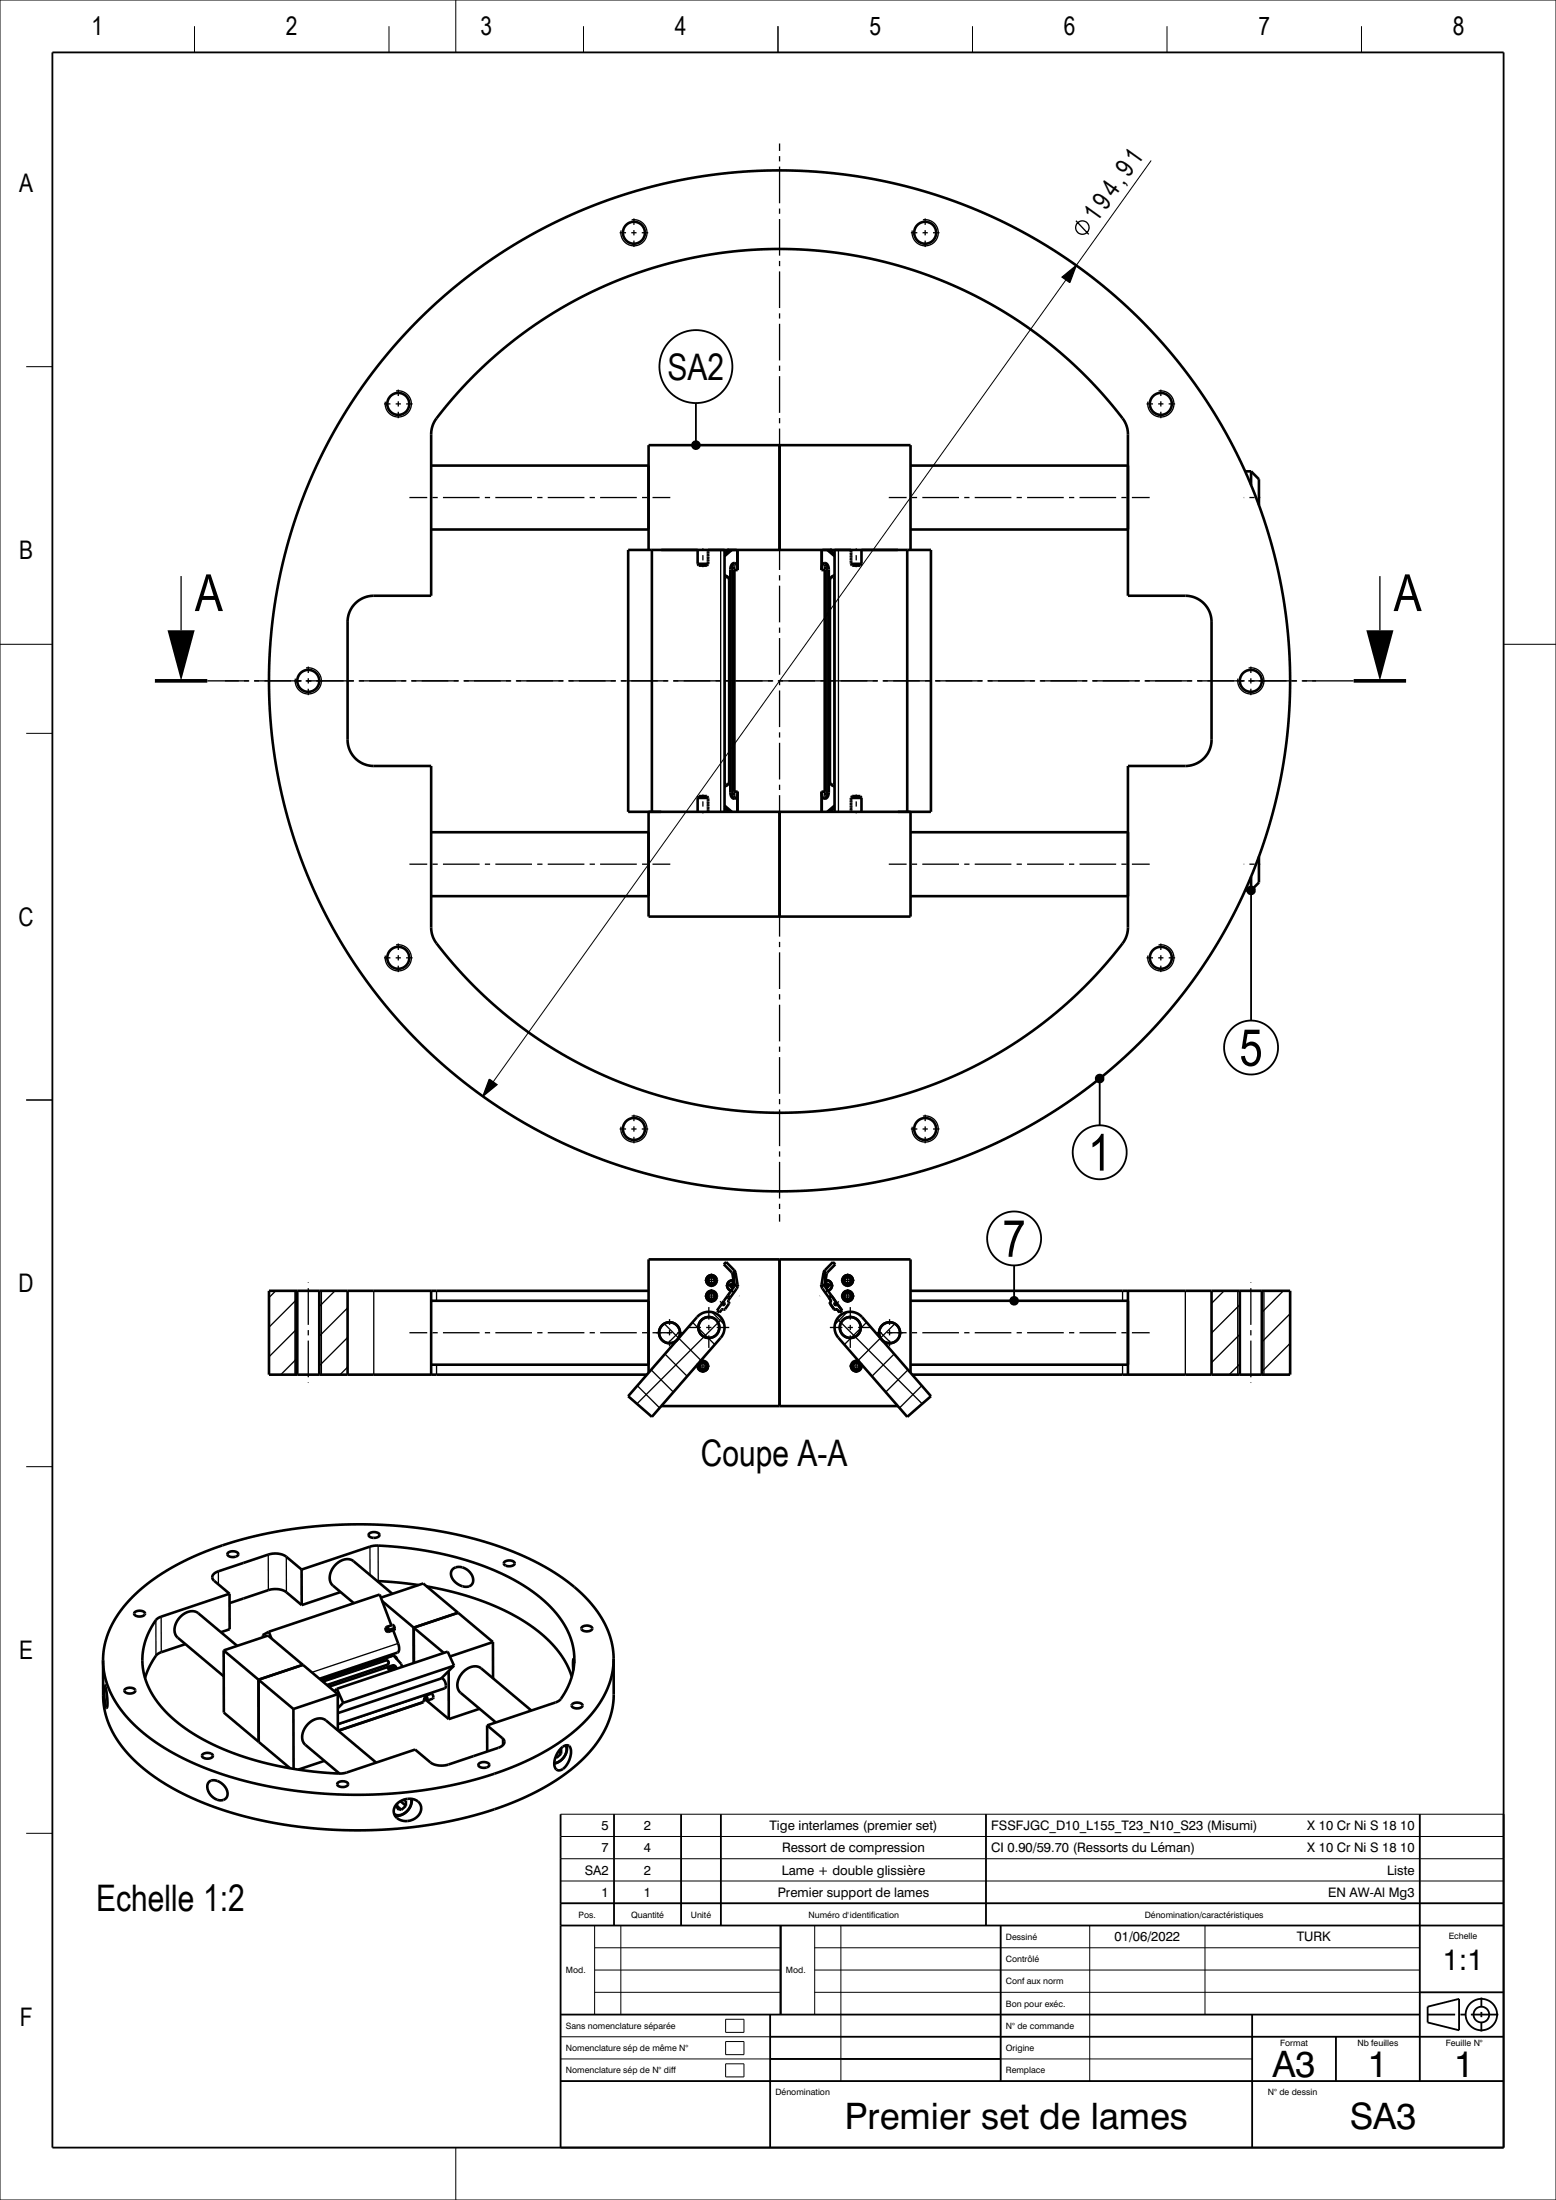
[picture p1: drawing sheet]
<svg xmlns="http://www.w3.org/2000/svg" width="297mm" height="420mm" viewBox="0 0 297 420" stroke-linecap="round" stroke-linejoin="round" font-family="sans-serif">
<g fill="none" stroke="#000" stroke-width=".25">
<path d="M148.8 27.4v1.4M148.8 29.8v1M148.8 31.8v7M148.8 39.8v1M118.3 44.4h1.2M120.5 44.4h1M120.6 42a2.5 2.5 0 0 1 2.9 2.3 2.5 2.5 0 0 1-2.6 2.6 2.5 2.5 0 0 1-2.4-2.9M121 41.7v1.2M121 43.9v1M121 45.9v1.3M122.5 44.4h1.2M148.8 41.8v7"/>
<path d="M148.8 49.8v1M148.8 51.8v7M148.8 59.8v1M173.9 44.4h1.2M176.1 44.4h1M176.2 42a2.5 2.5 0 0 1 2.9 2.3 2.5 2.5 0 0 1-2.7 2.6 2.5 2.5 0 0 1-2.3-2.9M176.6 41.7v1.2M176.6 43.9v1M176.6 45.9v1.3M178.1 44.4h1.2M202.7 52.9l2.7-2.2-1.2 3.3zM205.4 42.1l2.4 2.6"/>
<path d="M73.3 77.1h1.2M75.5 77.1h1M75.6 74.6a2.5 2.5 0 0 1 2.9 2.4 2.5 2.5 0 0 1-2.6 2.6 2.5 2.5 0 0 1-2.3-2.9M76 74.4v1.2M76 76.6v1M76 78.6v1.2M77.5 77.1h1.3M148.8 61.8v7M148.8 69.8v1M148.8 71.8v7M148.8 79.8v1M218.8 77.1h1.3"/>
<path d="M221.1 77.1h1M221.1 74.6a2.5 2.5 0 0 1 3 2.4 2.5 2.5 0 0 1-2.7 2.6 2.5 2.5 0 0 1-2.3-2.9M221.6 74.4v1.2M221.6 76.6v1M221.6 78.6v1.2M223.1 77.1h1.2M78.1 95h3.4M82.5 95h1M84.5 95h7M92.5 95h1M94.5 95h7M102.5 95h1"/>
<path d="M104.5 95h7M112.5 95h1M114.5 95h7M122.5 95h1M124.5 95h3.4M148.8 81.8v7M148.8 89.8v1M148.8 91.8v7M148.8 99.8v1M169.6 95h3.4M174 95h1M176 95h7"/>
<path d="M184 95h1M186 95h7M194 95h1M196 95h7M204 95h1M206 95h7M214 95h1M216 95h3.4M237.4 95h.1M238.5 95h1M240.5 95h.1M34.6 110v10.3"/>
<path d="M134.2 104.7v.3M134.2 106v1M134.2 108v.3M134.9 108h.1M135 107.9h.1M135.1 107.7h.1M135.1 105.5h.1M135.1 106.5h.1M135.1 107.5h.1M135.1 105h.1M135.1 106h.1M135.1 107h.1"/>
<path d="M135.1 105.4h.1M135.1 105.9h.1M135.1 106.4h.1M135.1 106.9h.1M137.6 105v50M138.3 109.7l.3 .1 .3 .3M138.3 110.9h.1M138.4 110.9l.1-.5 .3-.2 .2 .2 .1 .5M138.4 110.9v38.2M138.6 110l-.3 .1M139.1 110.9h.1M139.1 110.9v38.2"/>
<path d="M139.7 107.7v44.5M139.8 107.6v44.7M140.1 108.7h.7M140.2 108v.1M140.6 105v2.8M148.8 101.8v7M148.8 109.8v1M148.8 111.8v7M148.8 119.8v1M156.8 108.7h.7M157 105v2.8M157.4 108v.1"/>
<path d="M157.8 107.6v44.7M157.9 107.7v44.5M158.4 110.9h.1M158.5 110.9l.1-.5 .2-.2 .3 .2 .1 .5M158.5 110.9v38.2M159 110l.3 .1M159.2 110.9h.1M159.2 110.9v38.2M159.3 109.7l-.3 .1-.3 .3M160 105v50M162.4 105.2h.1M162.4 105.7h.1"/>
<path d="M162.4 106.2h.1M162.4 106.7h.1M162.4 107.2h.1M162.4 105.3h.1M162.4 105.8h.1M162.4 106.3h.1M162.4 106.8h.1M162.4 107.3h.1M162.5 107.7h.1M162.5 107.8h.1M162.6 108h.1M163.4 104.7v.3"/>
<path d="M163.4 106v1M163.4 108v.3M263.4 110v10.3M39.6 130h8M48.5 130h9.1M58.3 130h9.3M58.4 127.5a2.5 2.5 0 0 1 2.9 2.3 2.5 2.5 0 0 1-2.6 2.7 2.5 2.5 0 0 1-2.3-2.9M58.8 127.3v1.2M58.8 129.5v1M58.8 131.5v1.2M68.5 130h9.1M78.5 130h9.1"/>
<path d="M88.5 130h9.1M98.5 130h9.1M108.5 130h9.1M118.5 130h9.1M128.5 130h9.1M138.5 130h9.1M148.5 130h9.1M148.8 121.8v7M148.8 129.8v1M148.8 131.8v7M148.8 139.8v1M158.5 130h9.1"/>
<path d="M168.5 130h9.1M178.5 130h9.1M188.5 130h9.1M198.5 130h9.1M208.5 130h9.1M218.5 130h9.1M228.5 130h9.1M238.3 130h9.3M238.3 127.5a2.5 2.5 0 0 1 2.9 2.3 2.5 2.5 0 0 1-2.6 2.7 2.5 2.5 0 0 1-2.3-2.9M238.8 127.3v1.2M238.8 129.5v1M238.8 131.5v1.2"/>
<path d="M248.5 130h9.9M134.2 151.7v.3M134.2 153v1M134.2 155v.3M135 152h.1M135 152.2h.1M135.1 152.2h.1M135.1 152.3h.1M135.1 154.7h.1M135.1 153.7h.1M135.1 154.2h.1M135.1 153.2h.1"/>
<path d="M135.1 152.7h.1M135.1 154.3h.1M135.1 153.3h.1M135.1 152.8h.1M138.3 149.8l.3 .2M138.3 149.1h.1M138.4 149.1l.1 .5 .3 .1 .2-.2 .1-.4M138.9 149.9l-.3 .3h-.3M139.1 149.1h.1M140.1 151.2h.7M140.2 151.8v.2M140.6 152.2v2.8"/>
<path d="M148.8 141.8v7M148.8 149.8v1M148.8 151.8v7M148.8 159.8v1M156.8 151.2h.7M157 152.2v2.8M157.4 151.8v.2M158.4 149.1h.1M158.5 149.1l.1 .5 .2 .1 .3-.2 .1-.4M158.7 149.9l.3 .3h.3M159.2 149.1h.1M159.3 149.8l-.3 .2"/>
<path d="M162.4 154.5h.1M162.4 153.5h.1M162.4 152.5h.1M162.4 155h.1M162.4 154h.1M162.4 153h.1M162.4 154.9h.1M162.4 153.9h.1M162.4 152.9h.1M162.4 152.4h.1M162.5 152.2h.1M162.6 152h.1"/>
<path d="M163.4 151.7v.3M163.4 153v1M163.4 155v.3M78.1 165h3.4M82.5 165h1M84.5 165h7M92.5 165h1M94.5 165h7M102.5 165h1M104.5 165h7M112.5 165h1M114.5 165h7"/>
<path d="M122.5 165h1M124.5 165h3.4M148.8 161.8v7M148.8 169.8v1M148.8 171.8v7M148.8 179.8v1M169.6 165h3.4M174 165h1M176 165h7M184 165h1M186 165h7M194 165h1"/>
<path d="M196 165h7M204 165h1M206 165h7M214 165h1M216 165h3.4M237.4 165h.1M238.5 165h1M240.5 165h.1M73.3 182.9h1.2M75.5 182.9h1M75.6 180.4a2.5 2.5 0 0 1 2.9 2.3 2.5 2.5 0 0 1-2.6 2.7 2.5 2.5 0 0 1-2.3-3M76 180.1v1.3"/>
<path d="M76 182.4v1M76 184.4v1.2M77.5 182.9h1.3M148.8 181.8v7M148.8 189.8v1M148.8 191.8v7M148.8 199.8v1M218.8 182.9h1.3M221.1 182.9h1M221.1 180.4a2.5 2.5 0 0 1 3 2.3 2.5 2.5 0 0 1-2.7 2.7 2.5 2.5 0 0 1-2.3-3M221.6 180.1v1.3M221.6 182.4v1"/>
<path d="M221.6 184.4v1.2M223.1 182.9h1.2M93.4 206l1.5 1.1-2.7 2.2zM118.3 215.5h1.2M120.5 215.5h1M120.6 213.1a2.5 2.5 0 0 1 2.9 2.3 2.5 2.5 0 0 1-2.6 2.6 2.5 2.5 0 0 1-2.4-2.9M121 212.8v1.2M121 215v1M121 217v1.3M122.5 215.5h1.2M148.8 201.8v7M148.8 209.8v1"/>
<path d="M148.8 211.8v7M148.8 219.8v1M173.9 215.5h1.2M176.1 215.5h1M176.2 213.1a2.5 2.5 0 0 1 2.9 2.3 2.5 2.5 0 0 1-2.7 2.6 2.5 2.5 0 0 1-2.3-2.9M176.6 212.8v1.2M176.6 215v1M176.6 217v1.3M178.1 215.5h1.2M148.8 221.8v7M148.8 229.8v1M148.8 231.8v1.4"/>
<path d="M52.6 246.4l-1.3 1.3M56.3 246.4v16M56.7 253.6l-5.4 5.4M56.7 259.3l-3.1 3.1M56.7 248l-5.4 5.4M58.8 244.8v.1M58.8 245.9v7M58.8 253.9v1M58.8 255.9v7M61.3 246.4v16M63.9 246.4l-3 3M66.3 255.3l-5.4 5.4"/>
<path d="M66.3 249.7l-5.4 5.4M71.3 246.4v16M78.1 254.4h3.4M82.5 254.4h1M83.3 246.4v1.9M84.5 254.4h7M92.5 254.4h1M94.5 254.4h7M102.5 254.4h1M104.5 254.4h7M112.5 254.4h1M114.5 254.4h7"/>
<path d="M122.5 254.4h1M124.5 254.4h3.8M126.8 252.7l7 7M126.9 258.5l4.3 4.2M127.8 251.8v1.1M127.8 253.9v1M127.8 255.9v1.1M129.3 254.4h1.1M129.8 254.1l-2.3 2.3M131.4 253.4h2.4M132.2 252.4l4.2 4.3M134.2 259.5v2.6"/>
<path d="M134.5 244.4h2.6M134.5 247.4h2.6M134.8 253.4h1M135.3 249.5v2.4M135.3 252.9v1M135.3 254.9v2.4M135.8 243.1v2.6M135.8 246.1v2.6M135.9 250.5l2.3 2.3M136.4 244.7h.2M136.4 247.7h.2M136.4 244.5h.4"/>
<path d="M136.4 247.5h.4M136.7 244.2h.1M136.7 247.2h.1M136.8 253.4h2.4M137.4 248.4l.9 .7M137.8 251.8l-16.2 16.2M137.9 249.1h.1M138.2 248.7l-.3 .4M138.5 245.4h2.6M138.6 245.6h.1M138.7 247.6l.4 .5M139.5 246.2l.8 .6"/>
<path d="M139.8 243.1l.3 .3M139.8 244.1v2.6M141.1 247.4h.1M148.8 244.8v.1M148.8 245.9v7M148.8 253.9v1M148.8 255.9v7M156.5 245.4h2.6M156.5 247.4h.1M157.5 243.8l.2 .2M157.8 244.1v2.6M158.1 246.2l-.8 .6"/>
<path d="M158.4 253.4h2.4M159 245.6h-.1M159.4 248.7l.3 .4M159.8 251.8l16.2 16.2M160.1 248.5l-.8 .6M160.5 244.4h2.6M160.5 247.4h2.6M160.8 244.5h.4M160.8 247.5h.4M160.9 244.2h.1M160.9 247.2h.1M161 244.7h.2"/>
<path d="M161 247.7h.2M161.7 250.5l-2.3 2.3M161.8 253.4h1M161.8 243.1v2.6M161.8 246.1v2.6M162.3 249.5v2.4M162.3 252.9v1M162.3 254.9v2.4M163.4 259.5v2.6M163.8 253.4h2.4M165.4 252.4l-4.2 4.3M167.2 254.4h1.1"/>
<path d="M167.8 254.1l2.3 2.3M169.3 254.4h3.7M169.8 251.8v1.1M169.8 253.9v1M169.8 255.9v1.1M170.7 258.5l-4.3 4.2M170.8 252.7l-7 7M174 254.4h1M176 254.4h7M184 254.4h1M186 254.4h7M194 254.4h1"/>
<path d="M196 254.4h7M204 254.4h1M206 254.4h7M214 254.4h1M214.3 246.4v1.9M216 254.4h3.4M226.3 246.4v16M233.6 246.4l-2.3 2.4M236.3 246.4v16M236.7 254.7l-5.4 5.4M236.7 249.1l-5.4 5.4M238.8 244.8v.1"/>
<path d="M238.8 245.9v7M238.8 253.9v1M238.8 255.9v7M241.3 246.4v16M245 246.4l-4.1 4.1M246.3 250.8l-5.4 5.4M246.3 256.5l-5.4 5.4M58.8 263.9v.1M66.3 261l-1.4 1.4M83.3 260.5v1.9M121.6 264.5l4.3 4.3M124.3 261.5l4.2 4.3"/>
<path d="M132.9 260.8h2.6M134.7 260.6h.3M135 260.8h.2M135.1 261h.1M148.8 263.9v.1M162.1 260.8h2.6M162.4 260.8h.4M162.5 260.6h.1M162.6 261h.3M173.3 261.5l-4.2 4.3M175.9 264.5l-4.2 4.3M214.3 260.5v1.9"/>
<path d="M236.7 260.4l-2.1 2M238.8 263.9v.1M246.3 262.1l-.4 .3M41.7 300v2.5M51.2 296.8v6.8M54.6 297.2l.1 6.8M70.6 295.3v5.4M72.2 295.1v6.8M29.7 309.3l.1 6.8M30.8 308.6v6.8M73.6 316.9a.57 .57 0 0 1 .6 .4 .57 .57 0 0 1-.3 .7M73.6 316.9v.1"/>
<path d="M73.6 316.9l-12.1 4M73.6 317l.1 .1M73.6 317l-12 4M73.7 317h-.1M73.7 317.1l.4 .2-.2 .4M73.7 317.1l-12 4M73.9 318l-11.4 3.8M73.9 317.8v.2M73.9 317.8l-11.5 3.9M73.9 317.7v.1M73.9 317.7l-11.6 3.9M73.9 317.8h.1"/>
<path d="M74.1 311.2v.1M74.1 311.3l.1 .1M74.2 311.3h.1M74.3 311.2h.1M74.3 311.2l.1 .1M74.4 311.2h.1M74.5 311.1l.1 .1M74.5 311.2l.1 .1M74.5 318.5l.1 .1M74.5 318.6l.1 .1M74.7 311.1h.1M74.7 318.6h.1"/>
<path d="M74.7 311l.1 .1M74.7 311.1l.1 .1M74.7 318.5h.1M74.8 318.5l.1 .1M74.9 311v.1M74.9 318.5h.1M74.9 310.9l.1 .1M74.9 311l.1 .1M75 318.4v.1M75 318.5l.1 .1M75.1 311h.1M75.1 318.4l.1 .1"/>
<path d="M75.1 310.9l.1 .1M75.1 310.9l.2 .1M75.2 318.3l.1 .1M75.2 318.4l.1 .1M75.3 310.9h.1M75.3 318.3l.1 .1M75.4 318.3l.1 .1M76 313.7l-16.5 5.6M81.1 324v.1M81.1 324.1l.1 .1M81.2 324v.1M81.3 323.6l-16.8 5.7"/>
<path d="M95.9 331.8v1.5"/>
<circle cx="206.6" cy="43.4" r="1.28"/>
</g>
<g fill="none" stroke="#000" stroke-width=".5">
<path d="M90.6 71.6l3.1-2.9 3-2.6 3.6-2.8 3.7-2.5 3.6-2.3 3.5-1.9 3.9-1.8 4.1-1.7 4-1.5 4.1-1.2 4.6-1.1 4.7-.8 4.7-.6 4-.3 4.5-.1 4 .2 3.7 .3 4.5 .6 3.9 .7 4.6 1.1 4.3 1.3 4.3 1.5 4.1 1.8 3.6 1.8 3.7 2 3.4 2.1 3.7 2.6 3.8 2.9 3 2.6 3.2 3.1 2.6 2.8 3.1 3.6a6.7 6.7 0 0 1 2.1 4.4v30.8h11a5 5 0 0 1 5 5l-.1 22.6a5 5 0 0 1-4.9 4.9h-11v30.9a6.5 6.5 0 0 1-2.1 4.4l-3.3 3.8-3.3 3.5-3.3 3-3.4 2.9-3 2.3-3.9 2.6-4.1 2.4-4 2.1-4.1 1.9-4.7 1.8-4.3 1.4-4.3 1.1-4.4 .9-4.7 .7-4.7 .4-4.3 .1-4.7-.1-5-.4-4.2-.5-4.7-.9-4.8-1.3-4.6-1.4-3.9-1.5-4.2-1.9-4-2-3.9-2.3-4.1-2.7-3.6-2.7-3.5-2.9-3.4-3.3-3.2-3.2-3-3.6a7 7 0 0 1-2.3-4.6v-30.9h-11a5 5 0 0 1-5-5v-22.6a5 5 0 0 1 5-4.9h11v-30.8a6.5 6.5 0 0 1 2.1-4.4l3.1-3.7zM82.3 88.9h41.5M148.8 85v20M173.8 88.9h41.5M237.7 90h1.1M238.8 90l1.5 1.5v4.9M238.8 90v2.6M82.3 101.1h41.5M119.9 105h57.8v50h-57.8zM123.8 105v-20h50v20M124.4 105v50M133.2 107.6l.2 .4h1.6v-.1"/>
<path d="M133.2 107.6h2M133.2 105v2.6M135.1 105h.1M135.1 105v.4M135.1 105.4v.1M135.1 105.5v.4M135.1 105.9v.1M135.1 106v.4M135.1 106.4v.1M135.1 106.5v.4M135.1 106.9v.1M135.1 107v.4"/>
<path d="M135.1 107.4v.1M135.1 107.5l.1 .1M135.2 105.4h.1M135.2 105.9h.1M135.2 106.4h.1M135.2 106.9h.1M135.2 107.4h.1M135.2 107.6l-.3 .4M135.2 105v.1M135.2 105.5v.1M135.2 106v.1M135.2 106.5v.1"/>
<path d="M135.2 107v.1M135.2 107.5v.1M138.3 105v50M138.6 110a.78 .78 0 0 1 .6 .9v38.2a.78 .78 0 0 1-.6 .9M139.2 105l-.9 .7M139.7 105l-1.4 1.2M139.9 107.6a1.06 1.06 0 0 1 .2 1.1v42.5a1.06 1.06 0 0 1-.2 1.2M140.8 108.8a.94 .94 0 0 0-.8-1.3l-.4 .4-.2 .8v42.5a.99 .99 0 0 0 .9 1.3l.4-.6 .1-.8M140.8 105v3.8h-.7M156.8 105v3.8h.7M156.8 108.7a.87 .87 0 0 1 .8-1.2l.4 .3 .2 .9v42.5a1.04 1.04 0 0 1-.8 1.3l-.4-.3-.2-1M157.7 107.6a1.06 1.06 0 0 0-.2 1.1v42.5a1.07 1.07 0 0 0 .2 1.2"/>
<path d="M157.9 105l1.4 1.2M158.4 105l.9 .7M159 110a.78 .78 0 0 0-.6 .9v38.2a.78 .78 0 0 0 .6 .9M159.3 105v50M162.4 105v2.6M162.4 107.6l.1 .2M162.4 105.1v.3M162.4 105.6v.3M162.4 106.1v.3M162.4 106.6v.3M162.4 107.1v.3M162.4 107.6h.1"/>
<path d="M162.4 107.6h2M162.5 107.8l.1 .1M164.4 105v2.6M164.4 107.6l-.2 .4h-1.6l-.1-.2M173.2 105v50M173.8 101.1h41.5M82.3 158.9h41.5M123.8 155v20h50v-20M133.2 152.3h1.9M133.2 152.3l.2-.3h1.6l.1 .3M133.2 152.3v2.7M135 152.1l.2 .2"/>
<path d="M135.1 152.7v.1M135.1 152.8v.4M135.1 153.2v.1M135.1 153.3v.4M135.1 153.7v.1M135.1 153.8v.4M135.1 154.2v.1M135.1 154.3v.4M135.1 154.7v.1M135.1 154.8l.1 .2M135.1 152.3v.4M135.2 154.1v.1"/>
<path d="M135.2 154.6v.1M135.2 153.6v.1M135.2 153.1v.1M135.2 152.6v.1M135.2 152.3v.1M135.2 154.8v.1M135.2 154.3v.1M135.2 153.8v.1M135.2 153.3v.1M135.2 152.8v.1M138.3 153.8l1.4 1.2M138.3 154.2l.9 .8"/>
<path d="M140.1 151.1h.7v3.9M148.8 155v20M157.5 151.1h-.7v3.9M159.3 154.2l-.9 .8M159.3 153.8l-1.4 1.2M162.4 152.3h2M162.4 152.3l.1 2.7M162.4 152.4v.2M162.4 152.9v.2M162.4 153.4v.2M162.4 153.9v.2M162.4 154.4v.2"/>
<path d="M162.4 154.9v.1M162.6 152h1.6l.2 .3M162.6 152v.1M162.6 152l-.2 .3M162.7 152h-.1M164.4 152.3v2.7M173.8 158.9h41.5M82.3 171.1h41.5M173.8 171.1h41.5M237.7 170h1.1M238.8 167.4v2.6M240.3 163.5v5l-1.5 1.5"/>
<path d="M56.7 246.4v16M60.9 246.4v16M66.3 246.4v16M82.3 246.4v16M82.3 248.3h41.5M123.8 246.4h-72.5v16h72.2M133.2 251.3a3 3 0 0 1 4.1-.1 3 3 0 0 1 .3 4.2l-13.2 15.1-4.5-4zM136.3 244.7h.3M136.3 247.7h.3M136.4 244.4a.6 .6 0 0 0-.8-.5 .6 .6 0 0 0-.2 .9 .6 .6 0 0 0 .9-.1M136.4 247.4a.6 .6 0 0 0-.8-.5 .6 .6 0 0 0-.2 .9 .6 .6 0 0 0 .9-.1M136.4 244.4h.4"/>
<path d="M136.4 247.4h.4M136.4 244.4l-.1 .3M136.4 247.4l-.1 .3M136.6 244.4a.8 .8 0 0 0-1.1-.7 .8 .8 0 0 0-.2 1.3 .8 .8 0 0 0 1.3-.3M136.6 247.4a.8 .8 0 0 0-1.1-.7 .8 .8 0 0 0-.2 1.3 .8 .8 0 0 0 1.3-.3M136.6 244.4h.1M136.6 247.4h.1M136.7 244.2l-.1 .2M136.7 247.2l-.1 .2M136.7 244.2h.1M136.7 247.2h.1M136.7 244.2l.1 .1"/>
<path d="M136.7 247.2l.1 .1M136.8 247.2a1 1 0 0 0-1.6-.6 1 1 0 0 0 0 1.7 1 1 0 0 0 1.6-.6M136.8 244.2a1 1 0 0 0-1.6-.6 1 1 0 0 0 0 1.7 1 1 0 0 0 1.6-.6M136.8 244.3a1 1 0 0 0-1.6-.7 1 1 0 0 0 .1 1.7 1 1 0 0 0 1.5-.8M136.8 247.3a1 1 0 0 0-1.6-.7 1 1 0 0 0 .1 1.7 1 1 0 0 0 1.5-.8M136.8 244.3v.1M136.8 247.3v.1M136.8 244.5l-.1-.1-.1 .3M136.8 247.5l-.1-.1-.1 .3M136.8 244.4v.1M136.8 247.4v.1M137.6 249.2h.1"/>
<path d="M138.2 248.4l.1 .6-.2 .1-.5 .1M138.9 247.4l-2 2.8 .5 .4 .4-.6 .6-.1 .7-1-.1-.7 .4-.5M138.9 247.4l.5 .3M140.1 245.6l-1.2 1.8M140.1 245.2l.7 .4M140.1 245.2l.1 .2M140.1 242.5l.3 .5 .4 2.3M140.1 242.5v2.7M140.1 242.5l-1.5-1.6-.4 .5 1.5 1.5 .4 2.3M140.2 245.4l-.4-.3-.4 .2-.6-.1 .5-.6 .7-.1a1 1 0 0 0-1.2 .7 1 1 0 0 0 .8 1.2l-.7-.4-.1-.8 .6 .2 .2 .4 .5-.2M140.2 245.4l-.1 .2M140.8 245.6l-1.4 2.1"/>
<path d="M140.8 245.3v.3M140.8 245.3v.1M148.8 240.4v28M156.8 245.6l1.4 2.1M157.4 245.4l.4-.3 .4 .2 .6-.1-.5-.6-.7-.1a1 1 0 0 1 1.2 .7 1 1 0 0 1-.8 1.2l.6-.4 .2-.8-.6 .2-.3 .4-.4-.2M157.4 245.4l.1 .2M157.5 242.5l-.3 .5-.4 2.6M157.5 242.5v2.7M157.5 242.5l1.5-1.6 .4 .5-1.5 1.5-.4 2.3M157.5 245.2l-.7 .4M157.5 245.2l-.1 .2M157.5 245.6l1.2 1.8"/>
<path d="M158.2 247.7l.4 .5M158.4 248.8h.1M158.4 248.7v.1M158.4 248.7h.1M158.4 248.9h.1M158.5 248.9h.1M158.5 248.6l-.1 .1M158.5 248.9l.7 1M158.5 248.6h.1M158.5 248.6v.3M158.6 248.2l-.1 .4M158.6 248.2v.1"/>
<path d="M158.6 248.3h.1M158.6 248.3v.1M158.6 248.4l-.1 .2M158.6 248.4h.1M158.7 247.4l-.5 .3M158.7 247.4l.7 1M159.2 249.9l.3 .1M159.2 249.9l.1 .1M159.2 249.9v.1M159.2 250h.1M159.3 248.9h.1M159.3 248.9v.1"/>
<path d="M159.3 249h.1M159.3 250h.1M159.3 249v.1M159.3 248.8h.1M159.3 248.8v.1M159.3 249.1h.1M159.3 248.7v.1M159.4 249.1h.1M159.4 250h.1M159.4 248.7l-.1 .2 .1 .2h.3M159.4 248.7h.1M159.4 248.4v.3"/>
<path d="M159.4 248.4h.1M159.5 248.4h.1M159.5 249.1h.1M159.5 248.4v.1M159.5 248.6l-.2 .1M159.5 248.6h.1M159.5 250h.1M159.5 248.5h.1M159.5 248.5v.1M159.5 249.1l.1 .1M159.5 248.4l.5 .8M159.5 250h-.1"/>
<path d="M159.5 250l.4 .1M159.6 249.1v.1M159.6 250h-.1M159.6 249.1h.1M159.6 249.9l.1 .1M159.6 249.9v.1M159.7 249.1l.3 .1M159.7 249.1h-.1M159.7 249.1h.1M159.7 250h.1M159.8 250h.1M159.8 249.1h-.1"/>
<path d="M159.8 249.1h.1M159.9 250v.1M159.9 249.1h.1M159.9 249.1l.1 .1M160 249.2h.1M160 249.2l.7 1-.5 .4-.3-.5M160.1 251.4a3 3 0 0 1 4.5 .1l13.1 15-4.5 4-13.2-15.1a3 3 0 0 1 .1-4zM160.8 244.4h.4M160.8 244.4v.1M160.8 247.4v.1M160.8 247.4h.4M160.8 244.3l.1-.1 .1 .2a.8 .8 0 0 1 1.1-.7 .8 .8 0 0 1 .2 1.3 .8 .8 0 0 1-1.3-.3"/>
<path d="M160.8 244.3a1 1 0 0 1 1.6-.7 1 1 0 0 1-.1 1.7 1 1 0 0 1-1.5-.8M160.8 247.3a1 1 0 0 1 1.6-.7 1 1 0 0 1-.1 1.7 1 1 0 0 1-1.5-.8M160.8 244.3v.1M160.8 247.3v.1M160.8 244.5l.2 .2M160.8 247.5l.2 .2M160.9 247.2l-.1 .1M160.9 247.2h.1M160.9 247.2l.1 .2a.8 .8 0 0 1 1.1-.7 .8 .8 0 0 1 .2 1.3 .8 .8 0 0 1-1.3-.3M161 244.7h.3M161 247.7h.3M161.2 244.4a.6 .6 0 0 1 .8-.5 .6 .6 0 0 1 .2 1 .6 .6 0 0 1-.9-.2"/>
<path d="M161.2 247.4a.6 .6 0 0 1 .8-.5 .6 .6 0 0 1 .2 1 .6 .6 0 0 1-.9-.2M161.2 244.4l.1 .3M161.2 247.4l.1 .3M167.8 254.4a2 2 0 0 1 2.6-1.9 2 2 0 0 1 1.1 3 2 2 0 0 1-3.2 .3M167.8 254.4l.1 .8 .4 .5M173.8 246.4h72.5v16h-72.2M173.8 248.3h41.5M215.3 246.4v16M231.3 246.4v16M236.7 246.4v16M240.9 246.4v16M82.3 260.5h41.5"/>
<path d="M123.8 262.1v-21.7h50v21.7M126.2 268.4h45.2M133.6 260a1 1 0 0 1 1-.1 1 1 0 0 1 .6 .9M134.7 260.5a.6 .6 0 0 0-1-.1 .6 .6 0 0 0 .2 1 .6 .6 0 0 0 .9-.6M134.7 260.5v.1M134.7 260.5h.2M134.7 260.6l.1 .2M134.8 260.8h.4M134.8 260.8h.1M134.9 260.5a.8 .8 0 0 0-1.3-.3 .8 .8 0 0 0 .2 1.3 .8 .8 0 0 0 1.2-.7l.1 .2M134.9 260.5l.2 .3M135.1 260.8h.1"/>
<path d="M135.1 261a1 1 0 0 1-1.3 .7 1 1 0 0 1-.5-1.4 1 1 0 0 0 .5 1.4 1 1 0 0 0 1.3-.7M135.2 260.8l-.1 .2M162.4 260.8v.1M162.4 260.8h.4M162.4 260.9l.1-.1 .2 .2M162.4 260.6v.2M162.5 260.5a1 1 0 0 0 .8 1.3 1 1 0 0 0 1.1-1M162.5 260.6h-.1M162.5 260.5v.1M162.5 260.6l.1 .2M162.6 260.8h.1M162.6 260.8a.8 .8 0 0 1 1.2-.7 .8 .8 0 0 1 .2 1.3 .8 .8 0 0 1-1.3-.4"/>
<path d="M162.7 261h.2M162.8 260.8a.6 .6 0 0 1 .9-.6 .6 .6 0 0 1 .2 1 .6 .6 0 0 1-1-.2M162.8 260.8l.1 .2M164 260a1 1 0 0 0-1.6 .6M164.3 260.3a1 1 0 0 1-.6 1.5 1 1 0 0 1-1.3-.9M173.8 260.5h41.5M43.5 296.4a1.29 1.29 0 0 1 2 .3 1.26 1.26 0 0 1-2.1 0zM57.6 299.6l13-4.3a19.3 19.3 0 0 1 5.4 0l4.2 .6 4 .7 3.8 1 3.8 1.2 3.6 1.5 2.9 1.4 2.8 1.7 2.6 2.1 2 2 1.7 2.2 1.1 2 .8 2.4 .3 2.2-.1 2.4-.6 2.2-1.1 2.2a3.8 3.8 0 0 1-1.8 1.9l-13 4.4M57.6 299.6l-3-2.4a4 4 0 0 0-3.4-.4l-9.5 3.2a1.13 1.13 0 0 0-1.1 1.5l3.2 2.8M57.6 299.6v6.8M70.5 292.8a1.38 1.38 0 0 1 1.9 .2 1.24 1.24 0 0 1-2.1 0zM86.4 299.6a2.52 2.52 0 0 1 2.8 .1 2.52 2.52 0 0 1 1 2.6 1.79 1.79 0 0 1-2.6 .3 2.19 2.19 0 0 1-1.3-2.9z"/>
<path d="M96.3 298.2a1.37 1.37 0 0 1 1.9 .3 1.25 1.25 0 0 1-2-.1zM25.7 307.8a1.37 1.37 0 0 1 2 .3 1.25 1.25 0 0 1-2.1-.1zM35.4 313.9l-4.6 1.5a4.1 4.1 0 0 0-2 2.2l-1.1 2.7M42.7 315.1l8.5-2.9 13.3 11.2M42.7 315.1v11.9l6.7 5.5M42.7 315.1l13.3 11.2M43.8 304.3l-13 4.3a4.5 4.5 0 0 0-2.1 2.3l-.9 2.1-.5 2.5-.1 2.2 .4 2.4 .9 2.2 1.3 2.3 1.8 2.2 2.3 2 2.9 2.2 2.8 1.5 2.9 1.4 3.7 1.4 3.9 1.1 4.1 1 4.1 .6 4.2 .5a10.7 10.7 0 0 0 3.7-.1l13-4.4 2.9 2.5a4 4 0 0 0 3.5 .4l9.5-3.2a1.13 1.13 0 0 0 1.1-1.5l-3.2-2.8M43.8 304.3v6.7l-1.6 .6M43.8 306.1l7.4-2.5a4 4 0 0 1 3.5 .4l2.9 2.4M45.3 314.2l-7.5-6.2a2.85 2.85 0 0 0-3.9 1.3 2.55 2.55 0 0 0 0 3.4l8.8 7.3M51.3 311.5l-1.2 .7 .2 .3M51.3 311.5l.5 1.3"/>
<path d="M57.8 317.8l-8.5 2.9 .1 11.8M65 303.9l-7.4 2.5M72 301.8l3.7 .3 4.2 .5M72.3 316.7v.3M72.7 305l8.1-2.7 6.6 5.6M73 305.7l11.7 9.9M73.6 310.8v.4l.3 .3M73.6 310.8h.2l.2 .4M73.7 317a.44 .44 0 0 1 .5 .3 .44 .44 0 0 1-.3 .5M73.8 310.6l1.2-.4 .2 .3 .1 .4M73.8 310.6l.3 .2 .1 .5M73.8 310.6l-.2 .2"/>
<path d="M73.9 318.3l.2 .2M73.9 311.5h.2M74 311.3h.1M74 311.2l-.3-.4v.4l.2 .2 .1-.1M74 311.2l.2 .1M74 311.3l-.1 .2M74 311.2l.1 .1M74 311.3l.2 .1M74.1 318.2l.2 .6M74.1 318.2l.2 .5 .1-.1M74.1 311.3h.1M74.2 311.4l-.1 .1"/>
<path d="M74.2 311.3h.1M74.3 318.2l.2 .3M74.3 311.3l-.1 .1M74.3 311.3h.1M74.3 318.1l.2 .4M74.3 311.2h.1M74.3 318.8l.3 .1M74.4 311.2l-.2 .1M74.4 311.2h.1M74.4 318.6h.1M74.5 311.2h.1M74.5 318.5l.1 .1"/>
<path d="M74.5 318.6l-.2 .2M74.5 318.6h.1M74.5 318.6l.2 .1M74.5 311.2l-.1 .1-.2-.1M74.5 318.1l.2 .5M74.5 318.9h.1M74.5 311.1v.1M74.6 318.6h-.1M74.7 311.1h.1M74.7 318.7l-.1 .2M74.7 318.6h-.1M74.7 311.1l-.2 .1"/>
<path d="M74.7 310.3l-2.2-5.9-21.2 7.1M74.7 318.5l.1 .1M74.7 318.5h.1M74.7 318.5v.1M74.8 311.1h-.1M74.8 318.6l-.1 .1M74.8 318.5l-.1 .1M74.8 311.1l-.1-.1-.3 .2M74.8 311.1h.1M74.8 318a.62 .62 0 0 1 .7 .6M74.9 311v.1M74.9 304.3l-7.4-6.3a2.95 2.95 0 0 0-4.1 1.5 2.49 2.49 0 0 0 .1 3.2l4 3.4"/>
<path d="M74.9 318l-12.1 4M74.9 311.1h.1M74.9 311.1h-.2M74.9 317.9a.61 .61 0 0 1 .8 .7M74.9 317.9v.1M74.9 311h.1M75 311h-.1M75 318.5l-.2 .1M75 318.5v.1M75 318.4v.1M75.1 318.6h.1M75 318.5v-.1l-.2 .1"/>
<path d="M75 311.2l1 2.5a1.46 1.46 0 0 1-.1 1.8l-14.9 5M75.1 318.5h.1M75.1 310.9l.1 .1M75.1 316l-13.9 4.7M75.1 316l-.1 .1M75.1 316l1.5 1.7 .2 .5M75.1 311l-.2 .1M75.1 318.4h.1M75.1 310.9v.1M75.1 318.3v.2M75.2 311h-.1M75.1 318.3h.1"/>
<path d="M75.2 310.9h-.1M75.2 318.4l-.1 .2M75.2 318.4h-.1M75.3 310.9h.1M75.3 316.3l.3 .1 .2 .4M75.3 310.9l-.1 .1M75.3 310.8l-.5 .3M75.3 310.9l-.1 .3-1.1 .3M75.4 318.4h.1M75.4 318.4h-.2M75.4 318.3v.1M75.5 318.3h-.3"/>
<path d="M75.5 318.5l-.9 .4M81.4 302.9l5.1 1.1 4.8 1.4 4.4 1.8 4.2 2.2 3.2 2.4 2.8 2.6 2 2.9 1.2 2.8M85.6 319l.1 9.2M86.7 318l-2.5 2.4M86.7 318l-21.2 7.1M86.7 318l-1.2-2.7-21.2 7.1M87.4 307.9l-8.4 2.8v6.8M87.4 307.9l6.7 5.6M94.1 313.5v6.9M94.1 313.5l-8.2 2.7M109.6 317.5l-.1-.8-.1 2.2M111.1 310.6a1.29 1.29 0 0 1 2 .3 1.26 1.26 0 0 1-2.1 0z"/>
<path d="M117.1 316.7l-.2 2.4-.6 2.5-1.2 2.5-1.7 2.5-2.1 2.4-2.4 2.1-2.8 2-3.2 1.9-3.5 1.7-3.6 1.4-3.7 1.2-4.7 1.3-4.7 .9-4.3 .6-4.5 .4-5 .1h-4.7l-4.5-.3-4.8-.6-4.3-.8-4.1-1-4.6-1.3-4-1.6-3.7-1.7-3.4-2-2.8-2-2.5-2.1-2-2.3-1.7-2.4-1.2-2.5-.7-2.5-.2-2.5M117.1 316.7l-.2-2.7-.8-2.6-1.1-2.3-1.7-2.3-2-2.3-2.5-2.2-3-2.1-3-1.7-3.5-1.7-3.9-1.5-4-1.3-4.5-1.1-4.3-.8-4.8-.6-4.7-.4-5-.1-4.5 .1-4.7 .4-4.9 .7-4.4 .9-4.8 1.2-3.8 1.2-4 1.6-3.1 1.6-3.2 1.9-2.8 2-2.5 2.1-2 2.3-1.7 2.5-1.1 2.5-.7 2.5-.2 2.5M117.1 316.7v8.2l-.5 2.4-.8 2.3-1.6 2.7-2.1 2.7-2.6 2.4-2.9 2.2-3.8 2.3-4 1.8-4.4 1.7-4.9 1.5-5.6 1.2-4.8 .7-5.7 .5-4.9 .1-5.8-.1-5.2-.5-5.2-.8-5.3-1.2-5-1.4-4.3-1.7-4-1.9-3.4-2-2.9-2.1-2.8-2.7-2-2.5-1.5-2.6-.9-2.3-.4-2.3-.1-8.3M20 321.7a9.9 9.9 0 0 1 .5 3.9l-.2 .5a10.7 10.7 0 0 1-.3-4.4zM23.9 322.5a1.29 1.29 0 0 1 1.9 .3 1.26 1.26 0 0 1-2.1-.1zM38.6 335a1.32 1.32 0 0 1 2 .2 1.29 1.29 0 0 1-2.1 0zM49.4 332.5l6 5.1M56 326.3v11.4M61.9 336.2l-5 1.6M64.3 322.4l1.2 2.7M64.3 322.4l-.5 .5M64.5 323.4v7"/>
<path d="M64.5 323.4l-8.5 2.9M64.5 327.1l19.8-6.7a1.32 1.32 0 0 1 .6 1.9l-20.4 6.9M65.5 325.1l-1 1M71.8 336.5l-9.6-8.1a2.95 2.95 0 0 0-4 1.5 2.49 2.49 0 0 0 .1 3.2l6.5 5.5M80.8 324.9l-16.2 5.5M80.8 324.9l-16.3 5.5M81 324.1l.3 .5M81 324.1h.1M81 323.9a.44 .44 0 0 1 .3 .7M81 323.9v.1M81 324.3l-.2 .6M81 324l.3 .2v.3l-.3-.4"/>
<path d="M81 324h.1M81.1 324h.1M81.1 324.1h.1M81.1 324v.1M81.2 323.7l1.2-.4 .3 .5-.1 .5-1.1 .4M81.2 323.7l.4 .5-.1 .5M81.2 323.7l-.2 .2M81.2 324h-.1M81.2 324.1l-.1 .1-.1-.1M81.2 324v.1M81.3 324.6l.2 .1M81.3 323.5v.2"/>
<path d="M81.5 324.7l4.2 3.5M91.4 336.7a1.29 1.29 0 0 1 2 .3 1.26 1.26 0 0 1-2.1-.1zM91.5 326.2l-5.8 2M93 329.4v5M101.4 326.6l-9.6-8.1a2.95 2.95 0 0 0-4 1.5 2.49 2.49 0 0 0 .1 3.2l6.8 5.6M106 335.5l.3 .1M106 335.4l.3 .2M106.6 334.4l.5 .4M107 333.8l.1 1M107.1 333.8a1.07 1.07 0 0 1 1.7-.2 3.9 3.9 0 0 1-1.9 4.4 .99 .99 0 0 1-1.1-1.3 4.3 4.3 0 0 1 1.3-2.9zM107.1 334.8l-.8 .8M108 333.2a2.63 2.63 0 0 1-2.2 3.4"/>
<path d="M108.1 333.2a3 3 0 0 1-2.3 3.5M109.2 325.3a1.28 1.28 0 0 1 2 .3 1.29 1.29 0 0 1-2.1 0zM39.9 340.2a1.9 1.9 0 0 1 2.6 .4 1.83 1.83 0 0 1 .4 2.9 2.53 2.53 0 0 1-3.2-3.1zM64.5 340.4a1.37 1.37 0 0 1 2 .2 1.27 1.27 0 0 1-2.1 0zM75.8 344.4v.9l.8 .2M75.8 344.8l.8 .7M75.8 344.3a2.99 2.99 0 0 1 4.4 .1 2.43 2.43 0 0 1-2.4 3.3 2.13 2.13 0 0 1-2.6-2.3l.2-.5zM76.4 343.9l1.1 .8M76.9 343.6l.6 .2v.9M77.5 344.7l-.9 .8M78.5 343.4a2.62 2.62 0 0 1-2.9 3.1l-.4-.2M78.6 343.4a2.97 2.97 0 0 1-3.2 3.2"/>
<circle cx="121" cy="44.4" r="2.1"/>
<circle cx="176.6" cy="44.4" r="2.1"/>
<circle cx="76" cy="77.1" r="2.1"/>
<circle cx="221.6" cy="77.1" r="2.1"/>
<circle cx="58.8" cy="130" r="2.1"/>
<circle cx="148.8" cy="130" r="97.5"/>
<circle cx="238.8" cy="130" r="2.1"/>
<circle cx="76" cy="182.9" r="2.1"/>
<circle cx="221.6" cy="182.9" r="2.1"/>
<circle cx="121" cy="215.5" r="2.1"/>
<circle cx="176.6" cy="215.5" r="2.1"/>
<circle cx="127.8" cy="254.4" r="2"/>
<circle cx="135.3" cy="253.4" r="2"/>
<circle cx="161.8" cy="244.4" r="1"/>
<circle cx="161.8" cy="247.4" r="1"/>
<circle cx="162.3" cy="253.4" r="2"/>
<circle cx="169.8" cy="254.4" r="2"/>
</g>
<g fill="none" stroke="#000" stroke-width=".19">
<path d="M0 0h297v420h-297zM37.1 5v5M74.2 5v5M87 0v10M111.4 5v5M148.5 5v5M185.6 5v5M222.8 5v5M259.9 5v5M219.7 30.6l-14.3 20.1M203.5 53.4l-109.4 153.1M5 70h5"/>
<path d="M0 123h10M246.3 130l-.2 6.2-.8 7.3-1 6.1-1.7 6.8-1.9 6-2.6 6.7-2.7 5.7-3.3 5.8-3.5 5.3-4.2 5.6-4.4 5-4.8 4.8-5.1 4.4-5.6 4.2-5.9 3.8-5.9 3.3-6.3 2.9-6.3 2.4-7 2.1-6.3 1.4-6.5 1-6.9 .5-6.5 .1-6.8-.3-6.7-.9-6.3-1.2-6.8-1.8-6.2-2.1-6.2-2.6-6.2-3.2-5.6-3.3-5.5-3.9M287 123h10M5 140h5M5 210h5M5 280h5M5 350h5M107 359.1h180M107 354.9h180M107 350.6h180M107 346.4h180M113.5 367.6v17"/>
<path d="M113.5 376.1h35.5M113.5 371.9h35.5M118.5 367.6v17M155.5 367.6v17M155.5 376.1h115.5M155.5 371.9h115.5M160.5 367.6v29.7M208 367.6v29.7M230 367.6v17M107 393.1h132M107 388.8h40M113.5 380.4h35.5"/>
<path d="M138.5 385.5h3.5v2.5h-3.5zM138.5 389.8h3.5v2.5h-3.5zM138.5 394h3.5v2.5h-3.5zM155.5 380.4h115.5M87 410v10"/>
</g>
<g fill="none" stroke="#000" stroke-width=".35">
<path d="M10 10h277v400h-277zM132.8 76.9v8.1M132.3 84.5l1.1 1M133.4 84.5l-1.1 1M238.3 169.5l1 1M238.8 170v24.8M239.3 169.5l-1 1M209.4 205.4l1 1M209.9 205.9v8.9M210.4 205.4l-1 1M193 247.8l1.1 1.1M193.6 241.6v6.7"/>
<path d="M194.1 247.8l-1.1 1.1M107 346.4v63.6M117.2 346.4v21.2M130 346.4v21.2M137.6 346.4v21.2M188.2 346.4v21.2M271 346.4v50.9M107 367.6h180M107 363.4h180M149 367.6v17M191 367.6v29.7M107 397.3h180"/>
<path d="M107 384.6h164M147 384.6v25.4M147 393.1h44M147 388.8h140M239 384.6v25.4M255 388.8v8.5M271 380.4h16M272.5 384.6h5.2M272.5 383.1l6-1.5v6l-6-1.5zM278.8 384.6h.9M280.8 384.6h5.2M282.8 381.4v1.7"/>
<path d="M282.8 384.1v1M282.8 386.1v1.7"/>
<circle cx="132.8" cy="70" r="7"/>
<circle cx="132.8" cy="85" r=".75"/>
<circle cx="238.8" cy="170" r=".75"/>
<circle cx="238.8" cy="200" r="5.1"/>
<circle cx="209.9" cy="220" r="5.1"/>
<circle cx="209.9" cy="205.9" r=".75"/>
<circle cx="193.6" cy="236.4" r="5.1"/>
<circle cx="193.6" cy="248.3" r=".75"/>
<circle cx="282.8" cy="384.6" r="1.5"/>
<circle cx="282.8" cy="384.6" r="3"/>
</g>
<path d="M29.6 130h10M258.4 130h10" fill="none" stroke="#000" stroke-width=".7" stroke-linecap="butt"/>
<g fill="#000">
<path d="M202.7 52.9l2.7-2.2-1.2 3.3z" fill-rule="evenodd"/>
<path d="M32 120.3h5.2l-2.6 9.7z" fill-rule="evenodd"/>
<path d="M260.8 120.3h5.2l-2.6 9.7z" fill-rule="evenodd"/>
<path d="M93.4 206l1.5 1.1-2.7 2.2z" fill-rule="evenodd"/>
<circle cx="132.8" cy="85" r=".75"/>
<circle cx="238.8" cy="170" r=".75"/>
<circle cx="209.9" cy="205.9" r=".75"/>
<circle cx="193.6" cy="248.3" r=".75"/>
</g>
<g font-size="9.8">
<text x="37.2" y="116.7">A</text>
<text x="266" y="116.7">A</text>
<text x="236.6" y="203.5">5</text>
<text x="207.7" y="223.5">1</text>
<text x="191.3" y="239.9">7</text>
</g>
<g font-size="7">
<text x="127.4" y="72.5">SA2</text>
<text x="133.8" y="279.9">Coupe A-A</text>
<text x="18.4" y="364.9">Echelle 1:2</text>
<text x="242.9" y="396.5">A3</text>
<text x="261.1" y="396.5">1</text>
<text x="277.6" y="396.5">1</text>
<text x="161.2" y="406.5">Premier set de lames</text>
<text x="257.6" y="406.5">SA3</text>
</g>
<text font-size="5.6" x="275.4" y="376">1:1</text>
<g font-size="4.9">
<text x="17.4" y="6.7">1</text>
<text x="54.6" y="6.7">2</text>
<text x="91.7" y="6.7">3</text>
<text x="128.8" y="6.7">4</text>
<text x="165.9" y="6.7">5</text>
<text x="203.1" y="6.7">6</text>
<text x="240.2" y="6.7">7</text>
<text x="277.3" y="6.7">8</text>
<text x="3.7" y="36.7">A</text>
<text x="209.3" y="42.6" transform="rotate(-54 209.3 42.6)">194,91</text>
<text x="3.7" y="106.7">B</text>
<text x="3.6" y="176.7">C</text>
<text x="3.6" y="246.7">D</text>
<text x="3.7" y="316.7">E</text>
<text x="3.8" y="386.7">F</text>
</g>
<g font-size="2.5">
<text x="114.8" y="353.6">7</text>
<text x="114.8" y="349.4">5</text>
<text x="122.9" y="353.6">4</text>
<text x="122.9" y="349.4">2</text>
<text x="146.9" y="349.4">Tige interlames (premier set)</text>
<text x="149.3" y="353.6">Ressort de compression</text>
<text x="189.2" y="353.6">CI 0.90/59.70 (Ressorts du Léman)</text>
<text x="189.2" y="349.4">FSSFJGC_D10_L155_T23_N10_S23 (Misumi)</text>
<text x="249.5" y="353.6">X 10 Cr Ni S 18 10</text>
<text x="249.5" y="349.4">X 10 Cr Ni S 18 10</text>
<text x="111.6" y="357.9">SA2</text>
<text x="122.9" y="357.9">2</text>
<text x="149.2" y="357.9">Lame + double glissière</text>
<text x="264.8" y="357.9">Liste</text>
<text x="114.8" y="362.1">1</text>
<text x="122.9" y="362.1">1</text>
<text x="148.4" y="362.1">Premier support de lames</text>
<text x="253.5" y="362.1">EN AW-Al Mg3</text>
<text x="212.7" y="370.6">01/06/2022</text>
<text x="247.5" y="370.6">TURK</text>
</g>
<g font-size="1.7">
<text x="110.4" y="366.1">Pos.</text>
<text x="120.4" y="366.1">Quantité</text>
<text x="131.9" y="366.1">Unité</text>
<text x="154.3" y="366.1">Numéro d'identification</text>
<text x="192" y="370.3">Dessiné</text>
<text x="218.5" y="366.1">Dénomination/caractéristiques</text>
<text x="276.5" y="370.2">Echelle</text>
<text x="108" y="376.7">Mod.</text>
<text x="150" y="376.7">Mod.</text>
<text x="192" y="374.6">Contrôlé</text>
<text x="192" y="383.1">Bon pour exéc.</text>
<text x="192" y="378.8">Conf aux norm</text>
<text x="108" y="387.3">Sans nomenclature séparée</text>
<text x="192" y="387.3">N° de commande</text>
<text x="108" y="391.6">Nomenclature sép de même N°</text>
<text x="108" y="395.8">Nomenclature sép de N° diff</text>
<text x="192" y="395.8">Remplace</text>
<text x="192" y="391.6">Origine</text>
<text x="244.3" y="390.6">Format</text>
<text x="259.1" y="390.6">Nb feuilles</text>
<text x="276" y="390.6">Feuille N°</text>
<text x="148" y="399.9">Dénomination</text>
<text x="242" y="399.9">N° de dessin</text>
</g>
</svg>
